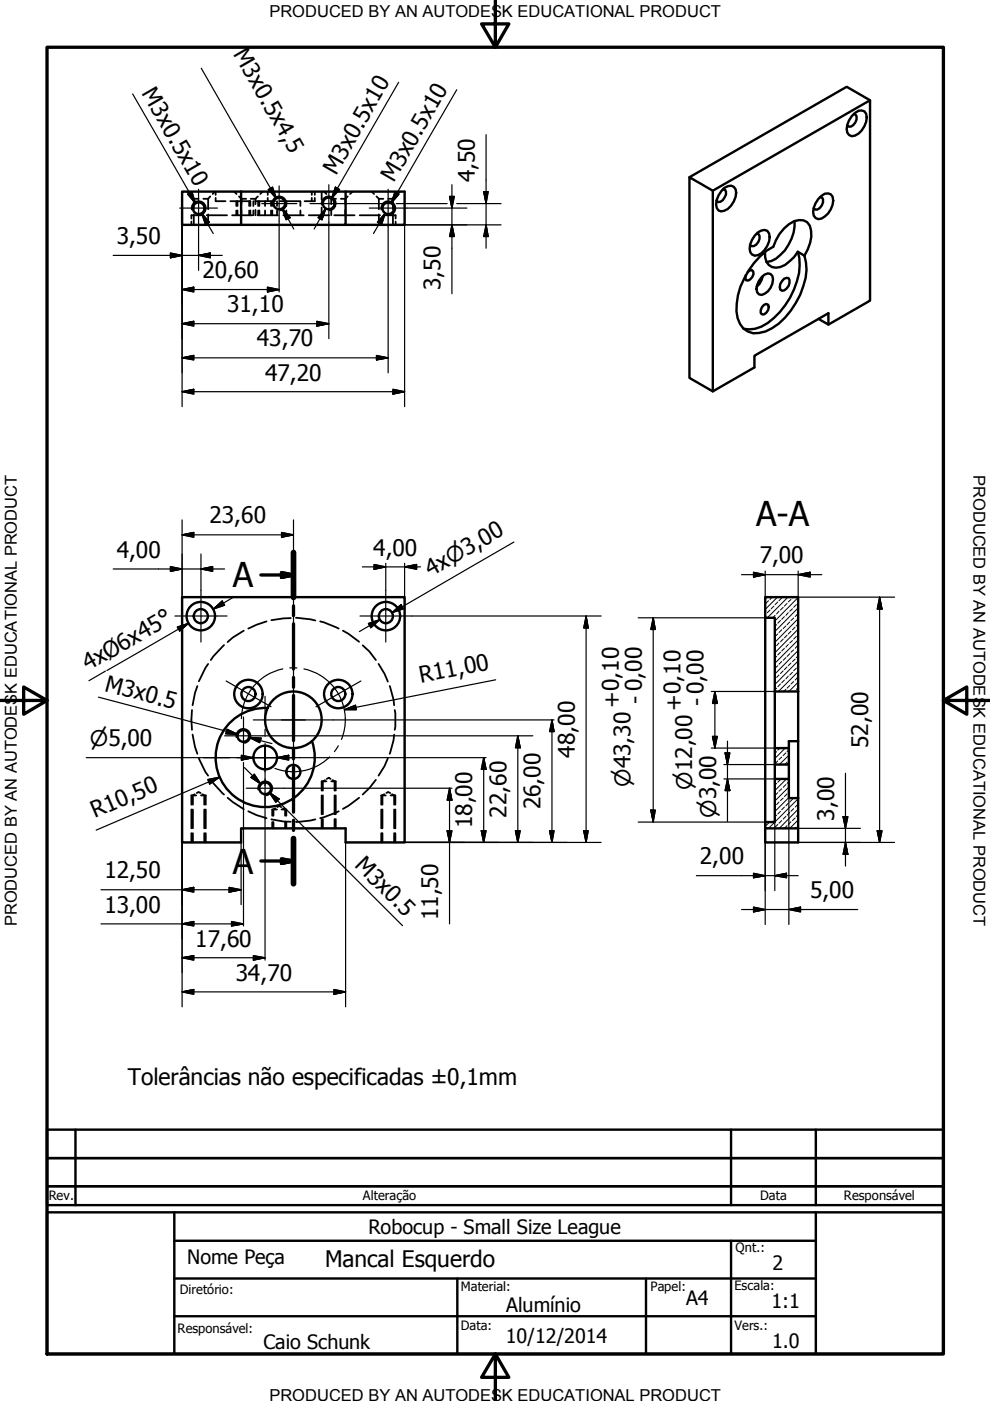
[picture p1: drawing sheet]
<svg xmlns="http://www.w3.org/2000/svg" width="210mm" height="297mm" viewBox="0 0 210 297" stroke-linecap="round" stroke-linejoin="round" font-family="sans-serif">
<!-- layer: Visible (ISO) -->
<g fill="none" stroke="#000" stroke-width=".51">
<path d="M153.5 39.9l.8-.4 .7-.1a1.66 1.66 0 0 1 1 2.4 4 4 0 0 1-3.1 3 1.66 1.66 0 0 1-.9-2.4l.3-.9zM180.6 24.6a2.05 2.05 0 0 1 2.7-1 2.65 2.65 0 0 1 0 3.2 3.4 3.4 0 0 1-2.7 2.1 1.66 1.66 0 0 1-1-2.4zM181 24.2l.4 .1a1.78 1.78 0 0 1-1.4 2.5l-.4-.2M184.5 21.3l-5-2.9-33.3 19.2M51.1 40.6h-12.5v7.1h12.5M51.1 40.6h34.7v7.1h-12.5M51.1 40.6v7.1h22.2v-7.1M151.1 40.4l-4.9-2.8v42.5l4.9 2.9M153.3 40.1l.4 .1a1.93 1.93 0 0 1-1.5 2.6l-.3-.3M158.5 57.7l.5-.4h.4a1.38 1.38 0 0 1 .1 1.4 1.38 1.38 0 0 1-1.3 .7l-.1-1.1M160 50a2.19 2.19 0 0 1 2.7-1.1 2.68 2.68 0 0 1 0 3.2 3.3 3.3 0 0 1-2.7 2.1 1.66 1.66 0 0 1-.9-2.4zM160.5 49.5l.3 .1a1.78 1.78 0 0 1-1.5 2.6l-.3-.3"/>
<path d="M161.5 58.8l.6-.6 .7-.2 .6 .1a2.28 2.28 0 0 1 0 2.9 2.26 2.26 0 0 1-2.5 1.4 2.2 2.2 0 0 1 0-2.9zM161.7 58.5l-.7 1.7-.6 .6M166.2 48.4a4.4 4.4 0 0 1 4.2-1.7l.7 .4a4.6 4.6 0 0 1 .7 4.4l-1.2 2.7a9.6 9.6 0 0 1-.3 6.5 16.4 16.4 0 0 1-6.6 8.9 5.6 5.6 0 0 1-5.1 .7 4.9 4.9 0 0 1-2.5-4.3 16.2 16.2 0 0 1 7.9-13.7l1.3-2.7zM166.2 59.1l.6-.2 .4 .1a1.86 1.86 0 0 1-1.4 2.6l-.4-.2a2.08 2.08 0 0 1 .8-2.3zM168.5 46.8a9.2 9.2 0 0 1-5 8.6l-1 .1M169.2 53.4a12.4 12.4 0 0 1-1.7 9.7 15.4 15.4 0 0 1-6.1 6.2l-1.3 .4-1.3 .1-1.1-.1M169.2 53.4a8.3 8.3 0 0 1-3.8 3.2 2.32 2.32 0 0 1-3.2-2v-1.1M169.2 53.4l1.4 .8M173.5 42.2l.7-.7a1.42 1.42 0 0 1 2.3 .2 4.1 4.1 0 0 1-3 4.8 1.66 1.66 0 0 1-1-2.4zM173.9 41.8l.4 .1a1.78 1.78 0 0 1-1.5 2.5l-.3-.2M162 64.6l.5-.2 .4 .2a1.49 1.49 0 0 1-1.4 2.1 1.41 1.41 0 0 1 .5-2.1zM173.5 67.6l2.1 1.2 8.9-5.1v-42.4l-33.4 19.1v42.6l8.9-5.1v-2.5l15.6-9v2.4"/>
<path d="M38.6 126.6h47.2v52h-12.5v-3h-22.2v3h-12.5zM162.2 126.6h7v20h-4.9v-15.6h-2.1zM162.2 131v43.3M56.8 150.1a10.5 10.5 0 0 0-11 11.3 10.5 10.5 0 0 0 12.6 9.5 10.5 10.5 0 0 0 7.8-13.7M164.3 158.6h3v3.5h-3zM164.3 146.6v12M167.3 158.6v-1.5h1.9v12.1h-1.9v-4.1h-3v9.2h-2.1v1.3h7v-6.4M169.2 146.6v10.5M162.2 175.6v3h7v-3M164.3 162.1v3M167.3 162.1v3"/>
<circle cx="42.1" cy="44.1" r="1.24"/>
<circle cx="59.2" cy="43.1" r="1.24"/>
<circle cx="69.7" cy="43.1" r="1.24"/>
<circle cx="82.3" cy="44.1" r="1.24"/>
<circle cx="42.6" cy="130.6" r="3"/>
<circle cx="42.6" cy="130.6" r="1.49"/>
<circle cx="81.8" cy="130.6" r="3"/>
<circle cx="81.8" cy="130.6" r="1.49"/>
<circle cx="51.6" cy="156" r="1.24"/>
<circle cx="52.7" cy="147.1" r="3"/>
<circle cx="52.7" cy="147.1" r="1.49"/>
<circle cx="62.2" cy="152.6" r="6"/>
<circle cx="71.7" cy="147.1" r="3"/>
<circle cx="71.7" cy="147.1" r="1.49"/>
<circle cx="56.2" cy="167.1" r="1.24"/>
<circle cx="56.2" cy="160.6" r="2.51"/>
<circle cx="62.2" cy="163.7" r="1.49"/>
</g>
<!-- layer: Hidden (ISO) -->
<g fill="none" stroke="#000" stroke-width=".38">
<path d="M39.6 40.6l.5 .5M40.6 47v.7M40.6 41.6l.5 .5M41.1 42.1h1M41.1 42.1v2.3M41.1 45.5v2.2M42.7 45.6h-2.1v.7M43.1 42.1h1M43.8 45.6h4.3M44.1 42.1v2.3M44.1 45.5v2.2M44.6 41.6l-.5 .5"/>
<path d="M45.6 40.6l-.5 .5M45.7 42v.7h2.1M45.7 40.6v.7M48.8 42.7h4.3v1M49.2 45.6h4.3M49.7 40.6l.5 .5M50.1 42.7v1M50.1 44.6v1M50.4 42.7v1M50.4 44.6v1M50.7 41.6l.5 .5M51.2 42.1h1"/>
<path d="M51.2 42.1v1.2M51.2 44.5v1.1M52.8 42.7v1M52.8 44.6v1M53.1 44.6v1M53.1 42.1h1.1M53.7 42.7v1M53.7 44.6v1M54.1 42.7h4.2M54.2 42.1v1.2M54.2 44.5v1.1M54.6 45.6h4.3"/>
<path d="M54.7 41.6l-.5 .5M54.7 42.7v1M54.7 44.6v1M55 42.7v1M55 44.6v1M55.7 40.6l-.5 .5M56.2 42.7v1M56.2 44.6v1M56.8 40.6v.7M56.8 42v.7M57.5 42.7v1M57.5 44.6v1"/>
<path d="M57.7 42.7v1M57.7 44.6v1M58.7 42.7v1M58.7 44.6v1M59.4 42.7h4.2M60.1 45.6h4.3M60.7 42.7v1M60.7 44.6v1M63.7 42.7v1M63.7 44.6v1M65.5 45.6h4.3M66.1 40.6v.7"/>
<path d="M66.1 42v.7M66.7 42v.7h-2.1M66.7 40.6v.7M68.2 40.6v1.7M68.2 44v1.6M68.7 40.6l.5 .5M69.7 41.6l.5 .5M70.2 42.1h1M70.2 42.1v1.2M70.2 44.5v1.1M70.9 45.6h4.3M72.3 42.1h.9"/>
<path d="M73.2 42.1v1.2M73.2 44.5v1.1M73.7 41.6l-.5 .5M74.7 40.6l-.5 .5M76.3 45.6h4.3M78.8 40.6l.5 .5M79.8 41.6l.5 .5M80.3 42.1h1M80.3 42.1v2.3M80.3 45.5v2.2M81.7 45.6h2.2v.7M82.3 42.1h1"/>
<path d="M83.3 42.1v2.3M83.3 45.5v2.2M83.8 41.6l-.5 .5M83.9 47v.7M84.8 40.6l-.5 .5M47.5 136.8l-2.3 2.4-.5 .7M51.7 133.7l-2.4 1.5-1 .9M56.5 131.7l-2.1 .7-1.8 .9M61.7 131l-1.6 .1-2.6 .4M62.7 131l4.2 .6M67.9 131.7l3.9 1.6M72.7 133.7l1.2 .7 2.2 1.7"/>
<path d="M76.9 136.8l1.4 1.3 1.4 1.8M40.7 150.5l-.1 2.1 .1 2.1M40.8 155.8l.5 2.6 .5 1.4M41.8 145.5l-.5 1.4-.5 2.6M44.1 140.8l-.5 .8-1.4 2.8M80.3 140.8l1.2 2.1 .7 1.6M82.6 145.5l.8 2.8 .2 1.2M83.6 155.8l-.2 1.2-.8 2.8M83.7 150.5l.1 .7-.1 3.5M40.6 171.6v4M40.6 176.6v2M40.9 171.6v4"/>
<path d="M40.9 176.6v2M41.3 168.4l-.4 .2v2M41.6 168.6h-1v2M41.7 168.1l.4-.2 .4 .2M42.2 160.8l1.4 2.9 .5 .8M42.6 168.6h1v2M42.9 168.4l.4 .2v2M43.3 171.6v4M43.3 176.6v2M43.6 171.6v4M43.6 176.6v2M44.7 165.3l2.8 3.2"/>
<path d="M48.3 169.1l3.4 2.5M52.6 172l1.8 .8 2.1 .7M57.5 173.7l2.6 .5h1.6M57.7 174.3v1.3M58 174.3v1.3M58.4 171.4l-.4 .2v1.4M58.7 171.6h-1v1.4M58.8 171.1l.4-.2 .4 .2M59.7 171.6h1v1.4M60 171.4l.5 .2v1.4M60.5 174.3v1.3M60.7 174.3v1.3"/>
<path d="M66.9 173.7l-1.1 .3-3.1 .2M68.2 168.6v4M68.2 173.7v1.9M68.5 168.6v4M68.5 173.7v1.9M68.9 165.4l-.4 .3v1.9M69.2 165.7h-1v1.9M69.3 165.1l.4-.2 .4 .2M70.2 165.7h1v1.9M70.5 165.4l.4 .3v1.9M70.9 168.6v4M70.9 173.7v1.9"/>
<path d="M71.2 168.6v4M71.2 173.7v1.9M71.8 172l-3.9 1.5M76.1 169.1l-2.2 1.8-1.2 .6M79.7 165.3l-1.4 1.8-1.4 1.4M80.8 171.6v4M80.8 176.6v2M81.1 171.6v4M81.1 176.6v2M81.5 168.4l-.4 .2v2M81.8 168.6h-1v2M81.9 168.1l.4-.2 .4 .2"/>
<path d="M82.2 160.8l-.7 1.6-1.2 2.1M82.8 168.6h1v2M83.1 168.4l.5 .2v2M83.6 171.6v4M83.6 176.6v2M83.8 171.6v4M83.8 176.6v2"/>
</g>
<!-- layer: Visible Narrow (ISO) -->
<path d="M40.7 44.4a1.49 1.49 0 0 1 1.2-1.7 1.49 1.49 0 0 1 1.7 1.2 1.49 1.49 0 0 1-1.2 1.7M57.7 43.4a1.49 1.49 0 0 1 1.3-1.7 1.49 1.49 0 0 1 1.7 1.2 1.49 1.49 0 0 1-1.2 1.7M68.2 43.4a1.49 1.49 0 0 1 1.2-1.7 1.49 1.49 0 0 1 1.8 1.2 1.49 1.49 0 0 1-1.2 1.7M80.9 44.4a1.49 1.49 0 0 1 1.2-1.7 1.49 1.49 0 0 1 1.7 1.2 1.49 1.49 0 0 1-1.2 1.7M50.1 156.3a1.49 1.49 0 0 1 1.2-1.7 1.49 1.49 0 0 1 1.8 1.2 1.49 1.49 0 0 1-1.2 1.7M54.8 167.4a1.49 1.49 0 0 1 1.2-1.7 1.49 1.49 0 0 1 1.7 1.2 1.49 1.49 0 0 1-1.2 1.7" fill="none" stroke="#000" stroke-width=".38"/>
<!-- layer: Section Line (ISO) -->
<g fill="none" stroke="#000" stroke-width=".7">
<path d="M62.2 117.1v9.6M55.3 121.9h6.9M59.7 121.4l2.5 .5-2.5 .5zM62.2 128.4v2.1M62.2 132.3v9.5M62.2 143.6v2.1M62.2 147.4v9.6M62.2 158.8v2.1M62.2 162.6v9.6M62.2 173.9v2.2M62.2 177.8v9.6M55.3 182.5h6.9"/>
<path d="M59.7 182.1l2.5 .4-2.5 .6z"/>
</g>
<path d="M62.2 117.1v9.6M62.2 177.8v9.6" fill="none" stroke="#000" stroke-width="1.2"/>
<path d="M59.7 122.4l2.5-.5zM59.7 121.4l2.5 .5-2.5 .5zM59.7 183.1l2.5-.6zM59.7 182.1l2.5 .4-2.5 .6z" fill="#000" stroke="#000" stroke-width=".7"/>
<!-- layer: Border (ISO) -->
<path d="M10 10h190v277.1h-190zM105 0v10l-2.9-4.9h5.8l-2.9 4.9M0 148.5h10l-5-2.8v5.7l5-2.9M200 148.5l5 2.9v-5.7l-5 2.8h10M105 287.1l2.9 4.9h-5.8l2.9-4.9v9.9" fill="none" stroke="#000" stroke-width=".7"/>
<!-- layer: Title (ISO) -->
<path d="M10 239.5h190v6h-190zM16 239.5v16M155 239.5v16M173 239.5v16M10 245.5h190v6h-190zM10 251.5h190v4h-190zM37 263.1h136M137 271.1v16" fill="none" stroke="#000" stroke-width=".51"/>
<!-- layer: Title (ANSI) -->
<path d="M10 257h190v30.1h-190zM37 257v30.1M173 257v30.1M37 279.1h136M37 271.1h136M97 271.1v16M155 263.1v24" fill="none" stroke="#000" stroke-width=".51"/>
<!-- layer: Hatch (ISO) -->
<g fill="none" stroke="#000" stroke-width=".21">
<path d="M162.4 130.2l-.2 .1M162.6 126.6l-.4 .3M162.9 127.4l-.5 .5M163.3 129.3l-.6 .6M163.7 126.6l-.4 .5M164.1 128.5l-.6 .6M164.3 137.2v.1M164.3 130.5l-.5 .5M164.7 139.2l-.4 .4M164.7 132.4l-.4 .4M164.8 126.6l-2.6 2.6M164.9 134.4l-.6 .5"/>
<path d="M164.9 127.6l-.6 .6M165.2 136.3l-.5 .6M165.2 129.6l-.5 .6M165.5 138.3l-.6 .6M165.5 131.6l-.6 .5M165.7 133.5l-.5 .6M165.7 126.8l-.5 .6M166.1 135.5l-.6 .6M166.1 128.8l-.6 .5M166.3 137.5l-.6 .5M166.3 130.7l-.6 .6M166.6 139.4l-.5 .6"/>
<path d="M166.6 132.7l-.5 .6M166.9 134.7l-.6 .5M166.9 127.9l-.6 .6M167.1 126.6l-4.4 4.4M167.1 136.6l-.5 .6M167.1 129.9l-.5 .6M167.4 138.6l-.5 .6M167.4 131.9l-.5 .5M167.7 133.8l-.6 .6M167.7 127.1l-.6 .5M168 135.8l-.6 .5M168 129.1l-.6 .5"/>
<path d="M168.2 126.6l-.2 .2M168.3 137.8l-.6 .5M168.3 131l-.6 .6M168.6 139.7l-.6 .6M168.6 133l-.6 .5M168.8 134.9l-.5 .6M168.8 128.2l-.5 .6M169.1 136.9l-.5 .6M169.1 130.2l-.5 .5M169.2 137.9l-4.9 5M169.2 135.7l-4.9 4.9M169.2 133.4l-4.9 5"/>
<path d="M169.2 131.2l-4.9 5M169.2 128.9l-4.9 5M169.2 126.7l-4.9 5M169.2 139.1l-.4 .3M169.2 134.5l-.1 .2M169.2 132.3l-.4 .4M169.2 127.8l-.1 .1M164.3 143.9v.1M164.7 145.9l-.4 .4M164.7 159.4l-.4 .4M164.9 141.1l-.6 .6M165.2 143.1l-.5 .5"/>
<path d="M165.4 158.6l-.5 .5M165.5 145l-.6 .6M165.7 140.3l-.5 .5M166.1 142.2l-.6 .6M166.3 144.2l-.6 .6M166.5 158.6l-2.2 2.2M166.6 146.2l-.5 .4M166.6 159.6l-.5 .6M166.9 141.4l-.6 .6M167.1 143.4l-.5 .5M167.3 159l-.4 .4M167.4 145.3l-.5 .6"/>
<path d="M167.7 140.6l-.6 .5M168 142.5l-.6 .6M168.3 144.5l-.6 .5M168.6 146.5l-.2 .1M168.8 141.7l-.5 .5M169.1 143.6l-.5 .6M169.2 144.6l-1.9 2M169.2 142.4l-4.2 4.2M169.2 140.1l-4.9 5M169.2 145.8l-.4 .4M169.2 141.3l-.1 .1M162.9 174.5l-.5 .6"/>
<path d="M164.3 170.9v.1M164.5 165.1l-.2 .2M164.7 172.8l-.4 .4M164.7 166.1l-.4 .4M164.9 161.3l-.6 .6M164.9 174.8l-.6 .6M164.9 168.1l-.6 .5M165.2 170l-.5 .6M165.5 172l-.6 .6M165.5 165.3l-.6 .5M165.7 160.5l-.5 .5M165.7 174l-.5 .5"/>
<path d="M165.7 167.2l-.5 .6M166.1 169.2l-.6 .5M166.3 171.1l-.6 .6M166.6 173.1l-.5 .6M166.6 166.4l-.5 .5M166.8 165.1l-2.5 2.5M166.9 161.6l-.5 .5M166.9 175.1l-.6 .5M166.9 168.3l-.6 .6M167.1 170.3l-.5 .6M167.3 160.1l-2.1 2M167.3 161.2l-.2 .1"/>
<path d="M167.3 169.1l-3 3M167.3 166.9l-3 2.9M167.3 167.9l-.2 .2M167.3 165.7l-.4 .4M167.4 172.3l-.5 .5M167.7 174.2l-.6 .6M168 169.5l-.6 .5M168.3 171.4l-.6 .6M168.6 173.4l-.6 .6M168.8 175.4l-.2 .2M169.1 170.6l-.5 .5M169.2 173.8l-1.8 1.8"/>
<path d="M169.2 171.6l-4 4M169.2 169.3l-6.3 6.3M169.2 174.9l-.1 .2M169.2 172.7l-.4 .4"/>
</g>
<!-- layer: Dimension (ISO) -->
<g fill="none" stroke="#000" stroke-width=".25">
<path d="M28.1 19.9l13.4 23.2-1.2-2.2M42.7 14.5l15.9 27.6-1.3-2.2M84.5 17.4l-14.2 24.7 1.3-2.2M96.8 19l-13.9 24.1 1.3-2.2M71.1 39.7l.9 .5-1.7 1.9zM95.8 39.2v23.1M103.1 28.6v24M24 54.2h23.1M36.1 53.6l2.5 .6-2.5 .5zM38.6 47.7v38.5M39.8 41.2l.9-.5 .8 2.4zM42.1 54.2l2.5-.6v1.1z"/>
<path d="M42.1 48.1v9.2M42.7 45.2l1.7 1.9-.8 .5zM42.7 45.2l2.5 4.3M56.9 40.2l.9-.5 .8 2.4zM59.2 46.8v15.1M59.8 44.2l1.7 2-.9 .4zM59.8 44.2l2.5 4.4M69.1 44.2l-.8 2.4-.9-.4zM69.1 44.2l-2.5 4.4M69.7 47.2v24.6M73.7 43.2h8.5M81.7 45.2l-.8 2.4-.9-.5z"/>
<path d="M81.7 45.2l-2.5 4.3M82.3 48.1v30.9M82.4 43.2h.8M83.8 40.7l.8 .5-1.7 1.9zM84 43.2h10.8M86.3 44.1h12.7M95.3 41.6h1l-.5 2.5zM95.8 47.7l.5 2.5h-1zM96.8 43.2h9.4M102.6 40.6h.9l-.4 2.6zM103.1 47.7l.4 2.5h-.9zM106.2 47.7h-20.4v38.5"/>
<path d="M38.6 61.4l2.5-.5v1zM38.6 68.6l2.5-.5v1zM38.6 75.9l2.5-.5v.9zM38.6 61.4h20.6M38.6 68.6h31.1M38.6 75.9h43.7M56.7 60.9l2.5 .5-2.5 .5zM67.2 68.1l2.5 .5-2.5 .5zM79.8 75.4l2.5 .5-2.5 .4zM38.6 83l2.5-.5v1.1zM38.6 83h47.2M83.3 82.5l2.5 .5-2.5 .6z"/>
<path d="M38.6 113.4l2.5-.5v1zM38.6 110.2v16.4M38.6 113.4h23.6M42.6 117.5v7.6M59.7 112.9l2.5 .5-2.5 .5zM62.2 110.2v33.9M79.3 119.7l2.5 .5-2.5 .5zM81.8 119.4v5.7M85.8 119.4v7.2M109 114.9l-25.9 15 2.2-1.3M24 120.6h23.6M36.1 120.1l2.5 .5-2.5 .5z"/>
<path d="M37.6 133l2.4-.9-1.9 1.7zM37.8 133.4l2.2-1.3-17.3 10.1M42.6 120.6l2.5-.5v1zM45.2 129.1l1.9-1.7 .5 .9zM49.5 126.6l-4.3 2.5M76.8 120.2h12.4M78.1 132.2l2.4-.8-1.9 1.7zM80.5 131.4l-4.3 2.5M83.1 129.9l1.9-1.7 .5 .9zM85.8 120.2l2.5-.5v1zM87.3 130.6h40.1M124.3 130.6l.4 2.5h-.9z"/>
<path d="M124.3 130.6v48M135.3 131h26.9M138.5 131l.4 2.5h-.9zM138.5 131v43.3M157.2 121.8h17M159.8 121.3l2.4 .5-2.4 .6zM162.2 121.1v5.5M169.2 121.8l2.6-.5v1.1zM169.2 121.1v5.5h20.5M186.5 126.6l.5 2.5h-1zM186.5 126.6v52M20.9 147.8l29.5 7.9-2.4-.6"/>
<path d="M22.4 142.3l-3.5 2M48.1 154.6l2.3 1.1-2.5-.1zM52.8 156.3l2.6 .2-.3 1zM52.8 156.3l4.9 1.4M55.6 156h.5M56.3 156h5.8M62.3 156h50.7M70.7 152.6h46.8M73 150.5l2.4-1 .2 1zM105.1 144.1l-32.1 6.4M109.8 156l.5 2.5h-1zM109.8 156v22.6"/>
<path d="M117 152.6l.5 2.5h-1zM117 152.6v26M150.8 158.6h13.5v30.2M150.8 146.6h13.5M151.1 156.1h1l-.5 2.5zM151.6 146.6l.5 2.5h-1zM151.6 146.6v12M153.7 159.6h1l-.5 2.5zM154.2 157.1v17.1M18.3 160.6h35.4h-2.5M38.6 178.6v34.9M44.1 165.3l2.4-.5-2.1 1.4z"/>
<path d="M46.5 164.8l-26.1 11.2M51.1 178.6v13.2M51.2 160.1l2.5 .5-2.5 .5zM51.6 161.7v34.6M51.8 162.7l3.5 3.5M53.2 164.8l.7-.7 1.4 2.1zM56.2 173.7v29.9M57.1 168l2.1 1.4-.7 .7zM58.7 160.6l2.5-.5v1zM58.7 160.6h5M58.9 169.8l-1.8-1.8 28.2 28.3M60.2 167.1h1.9"/>
<path d="M62.3 167.1h33.5M69.2 160.6h33.9M73.3 178.6v34.9M85.8 178.6h41.6M94.8 176.1h1l-.5 2.5zM95.3 167.1l.5 2.6h-1zM95.3 167.1v28.8M102 176.1h1.1l-.5 2.5zM102.6 160.6l.5 2.5h-1.1zM102.6 160.6v18M109.3 176.1h1l-.5 2.5zM116.5 176.1h1l-.5 2.5z"/>
<path d="M123.8 176.1h.9l-.4 2.5zM135.3 174.3h26.9M138 171.8h.9l-.4 2.5zM153.5 165.1h10.8M153.5 162.1h10.8M154.2 165.1l.5 2.5h-1zM162.2 178.6v17.4M167.3 162.1v33.9M169.2 178.6h20.5M169.2 175.6h13.2M178.8 173.2h1l-.5 2.4zM179.3 178.6l.5 2.6h-1z"/>
<path d="M179.3 163.9v19.7M186 176.1h1l-.5 2.5zM21.4 188.6h29.7M21.4 195.9h30.2M38.6 188.6l2.5-.5v1.1zM38.6 195.9l2.5-.5v.9zM48.6 188.1l2.5 .5-2.5 .6zM49.1 195.4l2.5 .5-2.5 .4zM147.6 185.7h21.6M157.2 192.8h24.7M159.8 185.2l2.4 .5-2.4 .4zM159.8 192.3l2.4 .5-2.4 .5z"/>
<path d="M164.3 185.7l2.5-.5v.9zM167.3 192.8l2.4-.5v1zM38.6 203.1l2.5-.5v1zM38.6 210.3l2.5-.5v1zM38.6 203.1h17.6M38.6 210.3h34.7M53.7 202.6l2.5 .5-2.5 .5zM70.8 209.8l2.5 .5-2.5 .5z"/>
</g>
<g fill="#000" stroke="#000" stroke-width=".25">
<path d="M71.1 39.7l-.8 2.4zM71.1 39.7l.9 .5-1.7 1.9zM36.1 54.7l2.5-.5zM36.1 53.6l2.5 .6-2.5 .5zM39.8 41.2l1.7 1.9zM39.8 41.2l.9-.5 .8 2.4zM42.7 45.2l1.7 1.9zM42.7 45.2l1.7 1.9-.8 .5zM42.1 54.2l2.5-.6zM42.1 54.2l2.5-.6v1.1zM56.9 40.2l1.7 1.9zM56.9 40.2l.9-.5 .8 2.4z"/>
<path d="M59.8 44.2l1.7 2zM59.8 44.2l1.7 2-.9 .4zM69.1 44.2l-.8 2.4zM69.1 44.2l-.8 2.4-.9-.4zM81.7 45.2l-.8 2.4zM81.7 45.2l-.8 2.4-.9-.5zM83.8 40.7l-.9 2.4zM83.8 40.7l.8 .5-1.7 1.9zM95.3 41.6l.5 2.5zM95.3 41.6h1l-.5 2.5zM95.8 47.7l.5 2.5zM95.8 47.7l.5 2.5h-1z"/>
<path d="M102.6 40.6l.5 2.6zM102.6 40.6h.9l-.4 2.6zM103.1 47.7l.4 2.5zM103.1 47.7l.4 2.5h-.9zM38.6 61.4l2.5-.5zM38.6 61.4l2.5-.5v1zM38.6 68.6l2.5-.5zM38.6 68.6l2.5-.5v1zM38.6 75.9l2.5-.5zM38.6 75.9l2.5-.5v.9zM56.7 61.9l2.5-.5zM56.7 60.9l2.5 .5-2.5 .5z"/>
<path d="M67.2 69.1l2.5-.5zM67.2 68.1l2.5 .5-2.5 .5zM79.8 76.3l2.5-.4zM79.8 75.4l2.5 .5-2.5 .4zM38.6 83l2.5-.5zM38.6 83l2.5-.5v1.1zM83.3 83.6l2.5-.6zM83.3 82.5l2.5 .5-2.5 .6zM38.6 113.4l2.5-.5zM38.6 113.4l2.5-.5v1zM59.7 113.9l2.5-.5zM59.7 112.9l2.5 .5-2.5 .5z"/>
<path d="M85.8 120.2l2.5-.5zM85.8 120.2l2.5-.5v1zM36.1 121.1l2.5-.5zM36.1 120.1l2.5 .5-2.5 .5zM38.1 133.8l1.9-1.7zM37.6 133l2.4-.9-1.9 1.7zM42.6 120.6l2.5-.5zM42.6 120.6l2.5-.5v1zM45.2 129.1l1.9-1.7zM45.2 129.1l1.9-1.7 .5 .9zM78.6 133.1l1.9-1.7zM78.1 132.2l2.4-.8-1.9 1.7z"/>
<path d="M79.3 120.7l2.5-.5zM79.3 119.7l2.5 .5-2.5 .5zM83.1 129.9l1.9-1.7zM83.1 129.9l1.9-1.7 .5 .9zM124.3 130.6l.4 2.5zM124.3 130.6l.4 2.5h-.9zM138.5 131l.4 2.5zM138.5 131l.4 2.5h-.9zM159.8 122.4l2.4-.6zM159.8 121.3l2.4 .5-2.4 .6zM169.2 121.8l2.6-.5zM169.2 121.8l2.6-.5v1.1z"/>
<path d="M186.5 126.6l.5 2.5zM186.5 126.6l.5 2.5h-1zM47.9 155.6l2.5 .1zM48.1 154.6l2.3 1.1-2.5-.1zM52.8 156.3l2.6 .2zM52.8 156.3l2.6 .2-.3 1zM73 150.5l2.4-1zM73 150.5l2.4-1 .2 1zM109.8 156l.5 2.5zM109.8 156l.5 2.5h-1zM117 152.6l.5 2.5zM117 152.6l.5 2.5h-1z"/>
<path d="M151.1 156.1l.5 2.5zM151.1 156.1h1l-.5 2.5zM151.6 146.6l.5 2.5zM151.6 146.6l.5 2.5h-1zM153.7 159.6l.5 2.5zM153.7 159.6h1l-.5 2.5zM44.4 166.2l2.1-1.4zM44.1 165.3l2.4-.5-2.1 1.4zM51.2 161.1l2.5-.5zM51.2 160.1l2.5 .5-2.5 .5zM53.2 164.8l2.1 1.4zM53.2 164.8l.7-.7 1.4 2.1z"/>
<path d="M57.1 168l2.1 1.4zM57.1 168l2.1 1.4-.7 .7zM58.7 160.6l2.5-.5zM58.7 160.6l2.5-.5v1zM94.8 176.1l.5 2.5zM94.8 176.1h1l-.5 2.5zM95.3 167.1l.5 2.6zM95.3 167.1l.5 2.6h-1zM102 176.1l.6 2.5zM102 176.1h1.1l-.5 2.5zM102.6 160.6l.5 2.5zM102.6 160.6l.5 2.5h-1.1z"/>
<path d="M109.3 176.1l.5 2.5zM109.3 176.1h1l-.5 2.5zM116.5 176.1l.5 2.5zM116.5 176.1h1l-.5 2.5zM123.8 176.1l.5 2.5zM123.8 176.1h.9l-.4 2.5zM138 171.8l.5 2.5zM138 171.8h.9l-.4 2.5zM154.2 165.1l.5 2.5zM154.2 165.1l.5 2.5h-1zM178.8 173.2l.5 2.4zM178.8 173.2h1l-.5 2.4z"/>
<path d="M186 176.1l.5 2.5zM186 176.1h1l-.5 2.5zM38.6 188.6l2.5-.5zM38.6 188.6l2.5-.5v1.1zM38.6 195.9l2.5-.5zM38.6 195.9l2.5-.5v.9zM48.6 189.2l2.5-.6zM48.6 188.1l2.5 .5-2.5 .6zM49.1 196.3l2.5-.4zM49.1 195.4l2.5 .5-2.5 .4zM159.8 186.1l2.4-.4zM159.8 185.2l2.4 .5-2.4 .4z"/>
<path d="M159.8 193.3l2.4-.5zM159.8 192.3l2.4 .5-2.4 .5zM164.3 185.7l2.5-.5zM164.3 185.7l2.5-.5v.9zM167.3 192.8l2.4-.5zM167.3 192.8l2.4-.5v1zM179.3 178.6l.5 2.6zM179.3 178.6l.5 2.6h-1zM38.6 203.1l2.5-.5zM38.6 203.1l2.5-.5v1zM38.6 210.3l2.5-.5zM38.6 210.3l2.5-.5v1z"/>
<path d="M53.7 203.6l2.5-.5zM53.7 202.6l2.5 .5-2.5 .5zM70.8 210.8l2.5-.5zM70.8 209.8l2.5 .5-2.5 .5z"/>
</g>
<!-- layer: Center Mark (ISO) -->
<g fill="none" stroke="#000" stroke-width=".25">
<path d="M59.2 39.4v7.4M69.7 39.2v8M38.1 44.1h8M42.1 40.1v8M55.5 43.2h7.4M65.7 43.2h8M78.3 44.1h8M82.3 40.1v8M37.1 130.6h11M42.6 125.1v11M76.3 130.6h11M81.8 125.1v11"/>
<path d="M47.6 156h8M47.9 144.4l9.6 5.4M51.6 152v8M53.7 152.6h11M56.2 157.7v2.9v-2.5M56.2 147.6v5.5M56.2 154.6v1.5M59.7 152.6h11M62.2 144.1v11M62.2 159.6v8M62.2 150.1v11M76.5 144.4l-9.5 5.4"/>
<path d="M43.2 160.6h5.5M50.2 160.6h1.5M52.2 167.1h8M53.2 160.6h3h-2.5M56.2 163.6v-3v10.5M56.2 165.1v1.5M56.2 168.1v5.6M58.7 160.6h-2.5h3M60.7 160.6h1.5M63.7 160.6h5.5"/>
</g>
<!-- layer: Centerline (ISO) -->
<path d="M60 141.8a11 11 0 0 0-8.8 10.5M61.4 141.6h1.5M64.4 141.8a11 11 0 0 1 8 15M71.7 158.1l-.8 1.3M69.9 160.5a11 11 0 0 1-11.6 2.4" fill="none" stroke="#000" stroke-width=".25"/>
<g font-size="7.2">
<text x="160.3" y="111.6">A-A</text>
<text x="49.3" y="124.5">A</text>
<text x="49.3" y="185.2">A</text>
</g>
<g font-size="4.8">
<text x="49.3" y="11.5" transform="rotate(60 49.3 11.5)">M3x0.5x4,5</text>
<text x="29.9" y="19.8" transform="rotate(60 29.9 19.8)">M3x0.5x10</text>
<text x="71.2" y="37.3" transform="rotate(-60 71.2 37.3)">M3x0.5x10</text>
<text x="83.5" y="38.8" transform="rotate(-60 83.5 38.8)">M3x0.5x10</text>
<text x="100.6" y="38.7" transform="rotate(-90 100.6 38.7)">4,50</text>
<text x="24.8" y="51.7">3,50</text>
<text x="42.9" y="59">20,60</text>
<text x="93.4" y="61.5" transform="rotate(-90 93.4 61.5)">3,50</text>
<text x="48.2" y="66.2">31,10</text>
<text x="54.5" y="73.5">43,70</text>
<text x="56.2" y="80.7">47,20</text>
<text x="44.4" y="111">23,60</text>
<text x="24.8" y="118.2">4,00</text>
<text x="79.1" y="117.8">4,00</text>
<text x="161.1" y="119.4">7,00</text>
<text x="91.3" y="122.4" transform="rotate(-30 91.3 122.4)">4x⌀3,00</text>
<text x="18.7" y="142.4" transform="rotate(-30 18.7 142.4)">4xØ6x45°</text>
<text x="22" y="146.5" transform="rotate(15 22 146.5)">M3x0.5</text>
<text x="89.2" y="144.8" transform="rotate(-11 89.2 144.8)">R11,00</text>
<text x="136.3" y="149.2" transform="rotate(-90 136.3 149.2)">- 0,00</text>
<text x="149.4" y="149.8" transform="rotate(-90 149.4 149.8)">- 0,00</text>
<text x="131.4" y="150" transform="rotate(-90 131.4 150)">+0,10</text>
<text x="144.5" y="150.7" transform="rotate(-90 144.5 150.7)">+0,10</text>
<text x="121.9" y="160.6" transform="rotate(-90 121.9 160.6)">48,00</text>
<text x="184.1" y="158.6" transform="rotate(-90 184.1 158.6)">52,00</text>
<text x="20.1" y="173.5" transform="rotate(-23 20.1 173.5)">R10,50</text>
<text x="107.4" y="173.3" transform="rotate(-90 107.4 173.3)">22,60</text>
<text x="114.6" y="171.6" transform="rotate(-90 114.6 171.6)">26,00</text>
<text x="100.1" y="175.6" transform="rotate(-90 100.1 175.6)">18,00</text>
<text x="176.8" y="174" transform="rotate(-90 176.8 174)">3,00</text>
<text x="75" y="183.7" transform="rotate(45 75 183.7)">M3x0.5</text>
<text x="148.4" y="183.2">2,00</text>
<text x="22.2" y="186.2">12,50</text>
<text x="171.8" y="190.5">5,00</text>
<text x="22.2" y="193.5">13,00</text>
<text x="92.9" y="195.1" transform="rotate(-90 92.9 195.1)">11,50</text>
<text x="41.4" y="200.7">17,60</text>
<text x="50" y="207.9">34,70</text>
<text x="27.1" y="230">Tolerâncias não especificadas ±0,1mm</text>
<text x="69" y="268.6">Mancal Esquerdo</text>
</g>
<g font-size="4.6">
<text x="19" y="158.2">⌀5,00</text>
<text x="133.7" y="166.8" transform="rotate(-90 133.7 166.8)">⌀43,30</text>
<text x="146.7" y="167.4" transform="rotate(-90 146.7 167.4)">⌀12,00</text>
<text x="151.8" y="173.4" transform="rotate(-90 151.8 173.4)">⌀3,00</text>
</g>
<g font-size="4.2">
<text x="78.1" y="261.5">Robocup - Small Size League</text>
<text x="39.7" y="268.1">Nome Peça</text>
<text x="163.8" y="269.3">2</text>
<text x="107.3" y="278.2">Alumínio</text>
<text x="145.5" y="276.7">A4</text>
<text x="163.6" y="277.2">1:1</text>
<text x="55.9" y="286.1">Caio Schunk</text>
<text x="107.3" y="284.7">10/12/2014</text>
<text x="163.7" y="285.9">1.0</text>
</g>
<g font-size="3.5">
<text x="57.1" y="3.6">PRODUCED BY AN AUTODESK EDUCATIONAL PRODUCT</text>
<text x="206.4" y="100.7" transform="rotate(90 206.4 100.7)">PRODUCED BY AN AUTODESK EDUCATIONAL PRODUCT</text>
<text x="3.6" y="196.4" transform="rotate(-90 3.6 196.4)">PRODUCED BY AN AUTODESK EDUCATIONAL PRODUCT</text>
<text x="57.1" y="297">PRODUCED BY AN AUTODESK EDUCATIONAL PRODUCT</text>
</g>
<g font-size="2.7">
<text x="10.4" y="254.5">Rev.</text>
<text x="77" y="254.5">Alteração</text>
<text x="161.2" y="254.5">Data</text>
<text x="178.9" y="254.4">Responsável</text>
<text x="156" y="265.4">Qnt.:</text>
<text x="38.1" y="274.4">Diretório:</text>
<text x="97.7" y="273.7">Material:</text>
<text x="137.9" y="273.8">Papel:</text>
<text x="155.7" y="273.6">Escala:</text>
<text x="97.7" y="282">Data:</text>
<text x="155.7" y="282">Vers.:</text>
<text x="37.7" y="282.6">Responsável:</text>
</g>
</svg>
